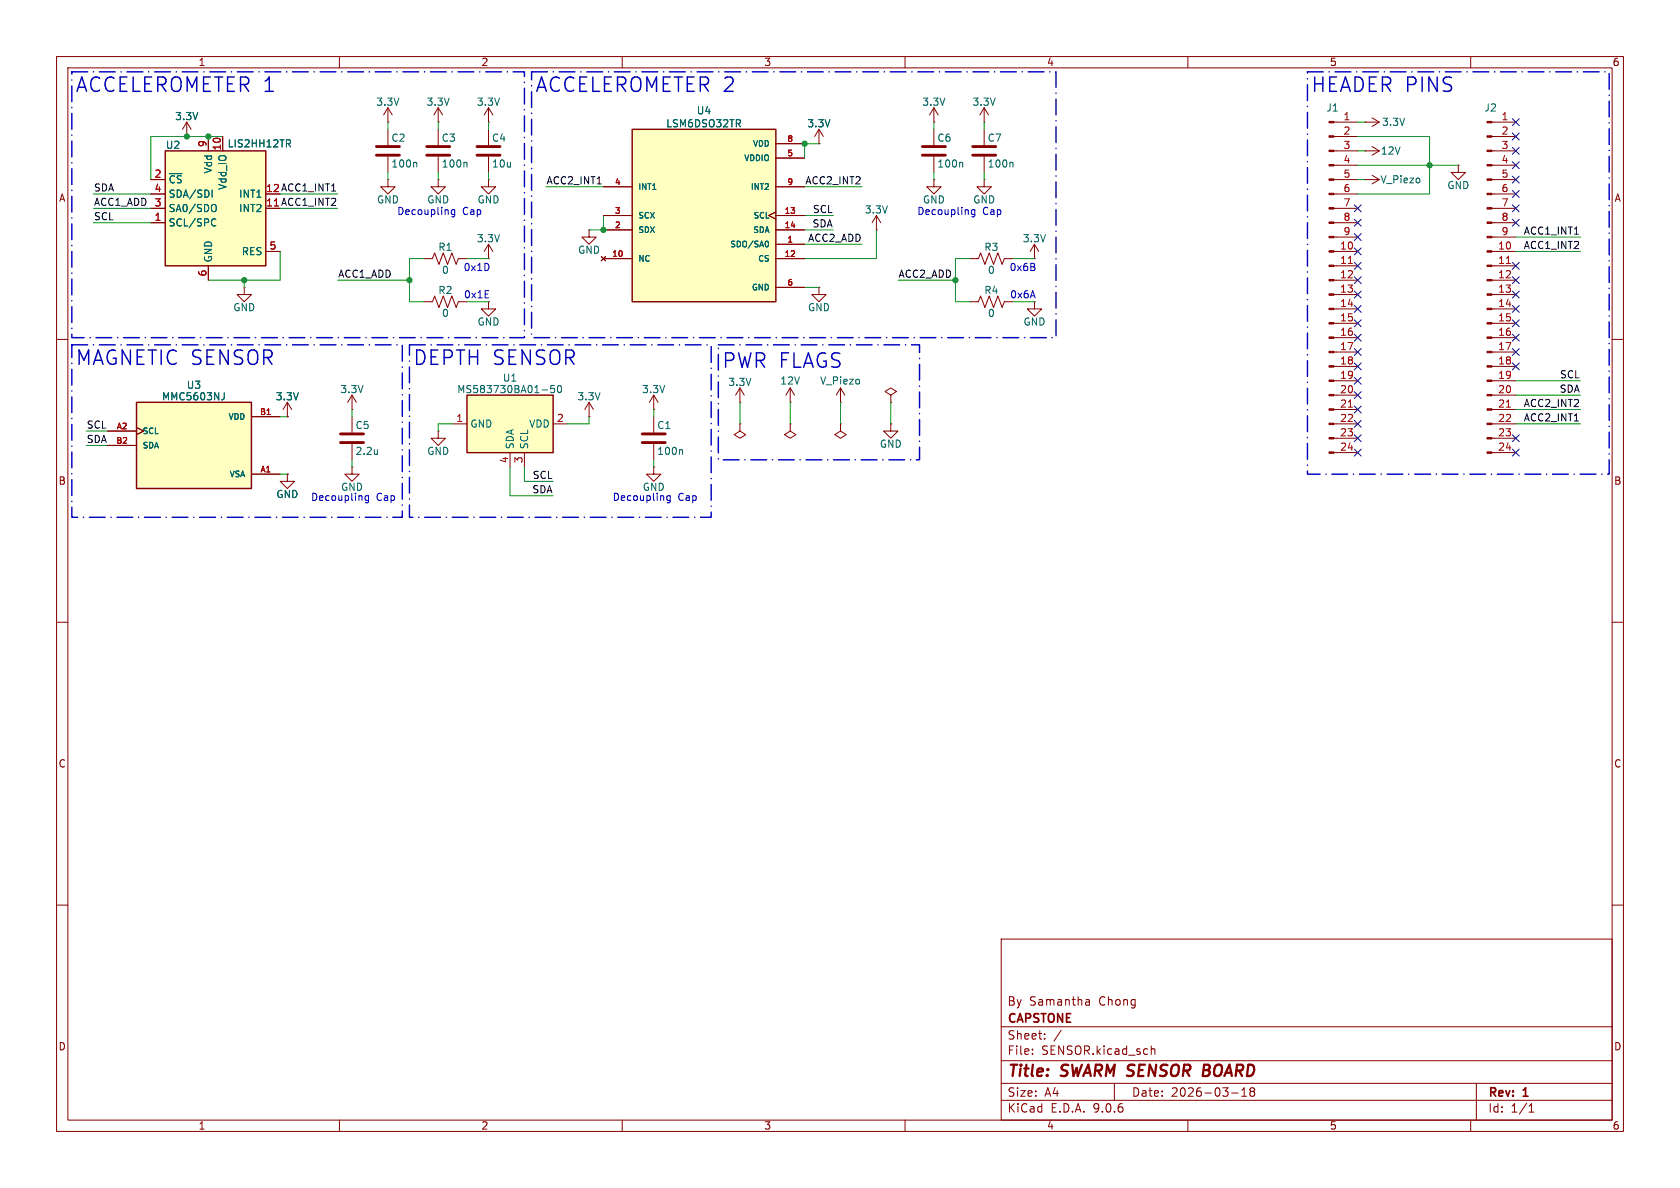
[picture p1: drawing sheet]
<svg xmlns="http://www.w3.org/2000/svg" width="297mm" height="210mm" viewBox="0 0 297 210" stroke-linecap="round" stroke-linejoin="round" font-family="sans-serif">
<g fill="none" stroke="#840000" stroke-width=".18">
<path d="M10 10h277v190h-277zM12 12h273v186h-273zM60 10v2M110 10v2M160 10v2M165.1 19.1l-.8 1.2M165.1 19.1l.8 1.2M165.1 19.1v2.5M174 19.1l-.8 1.2M174 19.1l.8 1.2M174 19.1v2.5M210 10v2"/>
<path d="M260 10v2M86.4 22.9v2.8M86.4 27.7v2.8M165.1 31.8v1.2h1.3l-1.3 1.3-1.3-1.3h1.3M165.1 31.8h.1M165.1 21.6h.1M174 21.6h.1M43.2 50.8v1.3h1.2l-1.2 1.2-1.3-1.2h1.3M43.2 50.8h.1M104.1 40.6v1.3h1.3l-1.3 1.3-1.2-1.3h1.2M104.1 40.6h.1M182.9 45.7h.1"/>
<path d="M182.9 43.2l-.8 1.3M182.9 43.2l.7 1.3M182.9 43.2v2.5M10 60h2M130.8 74.9v1.3l1 .6-1 .7-1-.7 1-.6M130.8 74.9h.1M130.8 71.1h.1M130.8 68.6l-.8 1.3M130.8 68.6l.8 1.3M130.8 68.6v2.5M285 60h2M10 110h2"/>
<path d="M285 110h2M10 160h2M177 166h108v32h-108zM192.1 176.7h.3l.2 .2v.8M192.6 177.6l-.5 .1M192.6 177.1h-.5M285 160h2M60 198v2M110 198v2M160 198v2M177 194.5h108M177 191.5h108"/>
<path d="M177 187.5h108M177 181.5h108M182.5 186.3v.1M182.5 185.5v.1M184.7 183.6v.1M184.7 182.8v.1M187.6 182.1l-1.3 2M197 191.5v3M203.5 184.9v1.5M203.5 185.5l.2-.1 .4 .1 .1 .9M210 198v2M217.7 193.2h1.2"/>
<path d="M219.5 193.8h.9M219.5 192.7l.5-.4v1.5M221.2 192.9l-.2 .3v.5l.2 .1 .5-.1 .1-.2-.1-.4-.2-.2M221.2 192.9l-.2-.2 .2-.4 .5 .1 .1 .2-.3 .3M221.2 192.9h.3M260 198v2M261 191.5v6.5M270.3 196.6h.9M270.3 195.5l.4-.4v1.5"/>
</g>
<path d="M212.8 189.2h.6M212.9 188.2h.7M213.4 189.2l.3 .1M213.6 190.1l-1 .1M213.6 189.1l-.2 .1" fill="none" stroke="#840000" stroke-width=".4"/>
<path d="M84.3 25.9h4.1M84.3 27.4h4.1" fill="none" stroke="#840000" stroke-width=".51"/>
<path d="M29.2 26.7h17.8v20.3h-17.8z" fill="#ffffc2"/>
<path d="M29.2 26.7h17.8v20.3h-17.8z" fill="none" stroke="#840000" stroke-width=".25"/>
<g fill="none" stroke="#840000" stroke-width=".18">
<path d="M68.6 19.1l-.8 1.2M68.6 19.1l.7 1.2M68.6 19.1v2.5M26.7 31.8h2.5M26.7 34.3h2.5M26.7 36.8h2.5M26.7 39.4h2.5M33 24.1h.1M33 21.6l-.7 1.3M33 21.6l.8 1.3M33 21.6v2.5M36.8 24.1v2.6"/>
<path d="M39.4 24.1v2.6M68.6 21.6h.1M77.5 22.9v2.8M77.5 27.7v2.8M154.9 38.1l-.7 1.3M154.9 38.1l.8 1.3M154.9 38.1v2.5M165.1 22.9v2.8M165.1 27.7v2.8M174 31.8v1.2h1.3l-1.3 1.3-1.3-1.3h1.3M174 31.8h.1M241.3 26.7h.1"/>
<path d="M241.3 26.7h2.5M242.6 25.9l1.2 .8M243.8 26.7l-1.2 .7M257.8 29.2v1.3h1.3l-1.3 1.3-1.3-1.3h1.3M257.8 29.2h.1M36.8 47v2.5M47 44.5h2.5M86.4 45.7h.1M86.4 43.2l-.8 1.3M86.4 43.2l.7 1.3M86.4 43.2v2.5M154.9 40.6h.1"/>
<path d="M139.7 71.1h.1M139.7 74.9v1.3l1 .6-1 .7-1-.7 1-.6M139.7 74.9h.1M139.7 68.6l-.8 1.3M139.7 68.6l.8 1.3M139.7 68.6v2.5M148.6 71.1h.1M148.6 74.9v1.3l1 .6-1 .7-1-.7 1-.6M148.6 74.9h.1M148.6 68.6l-.8 1.3M148.6 68.6l.8 1.3M148.6 68.6v2.5"/>
<path d="M157.5 74.9v1.3h1.2l-1.2 1.3-1.3-1.3h1.3M157.5 74.9h.1M157.5 69.9l1-.7-1-.6-1 .6 1 .7v1.2M157.5 71.1h.1"/>
</g>
<path d="M37.5 33.6v1.3M37.8 38.7l.4 .1M37.9 36.1l.1 .1a.81 .81 0 0 1-.1 1.2M38.2 39.8l-.4 .1M50.9 25.4l.5 .6M51.1 24.7l.3 .3-.1 .3-.2 .1M82.4 28.7l.2 .2v.6M170 28.7l.2 .2v.6" fill="none" stroke="#006464" stroke-width=".18"/>
<path d="M75.4 25.9h4.1M75.4 27.4h4.1M163.1 25.9h4M163.1 27.4h4" fill="none" stroke="#840000" stroke-width=".51"/>
<path d="M111.8 22.9h25.4v30.4h-25.4z" fill="#ffffc2"/>
<path d="M111.8 22.9h25.4v30.4h-25.4z" fill="none" stroke="#840000" stroke-width=".25"/>
<g fill="none" stroke="#840000" stroke-width=".18">
<path d="M77.5 19.1l-.8 1.2M77.5 19.1l.7 1.2M77.5 19.1v2.5M86.4 19.1l-.8 1.2M86.4 19.1l.7 1.2M86.4 19.1v2.5M68.6 31.8v1.2h1.2l-1.2 1.3-1.3-1.3h1.3M68.6 31.8h.1M68.6 22.9v2.8M68.6 27.7v2.8M77.5 21.6h.1M77.5 31.8v1.2h1.2l-1.2 1.3-1.3-1.3h1.3"/>
<path d="M77.5 31.8h.1M86.4 21.6h.1M106.7 33h5.1M106.7 38.1h5.1M137.2 37.5l-1.3 .6 1.3 .6M137.2 33h5M137.2 38.1h5M137.2 25.4h5M137.2 27.9h5M144.8 25.4h.1M144.8 22.9l-.8 1.2M144.8 22.9l.7 1.2"/>
<path d="M144.8 22.9v2.5M174 22.9v2.8M174 27.7v2.8M235.8 21.6h4.2M235.8 31.8h4.2M235.8 24.1h4.2M235.8 26.7h4.2M235.8 29.2h4.2M235.8 34.3h4.2M235.8 36.8h4.2M235.8 39.4h4.2M241.3 21.6h.1"/>
<path d="M241.3 31.8h.1M241.3 21.6h2.5M241.3 31.8h2.5M242.6 20.8l1.2 .8M242.6 31l1.2 .8M243.8 21.6l-1.2 .8M243.8 31.8l-1.2 .7M263.8 21.6h4.2M263.8 31.8h4.2M263.8 24.1h4.2M263.8 26.7h4.2M263.8 29.2h4.2"/>
<path d="M263.8 34.3h4.2M263.8 36.8h4.2M263.8 39.4h4.2M74.9 45.7h1.6l.3-1 .8 2 .8-2 .7 2 .8-2 .7 2 .4-1h1.5M74.9 53.3h1.6l.3-1 .8 2.1 .8-2.1 .7 2.1 .8-2.1 .7 2.1 .4-1.1h1.5M86.4 53.3v1.3h1.2l-1.2 1.3-1.3-1.3h1.3M106.3 45.3l.8 .8M106.7 40.6h5.1M106.7 45.7h5.1M107.1 45.3l-.8 .8M137.2 40.6h5M137.2 45.7h5"/>
<path d="M137.2 43.2h5M137.2 50.8h5M144.8 50.8v1.3h1.2l-1.2 1.2-1.3-1.2h1.3M144.8 50.8h.1M171.4 53.3h1.6l.4-1 .7 2.1 .8-2.1 .7 2.1 .8-2.1 .8 2.1 .3-1.1h1.6M171.4 45.7h1.6l.4-1 .7 2 .8-2 .7 2 .8-2 .8 2 .3-1h1.6M182.9 53.3v1.3h1.2l-1.2 1.3-1.3-1.3h1.3M235.8 41.9h4.2M235.8 44.5h4.2M235.8 47h4.2M235.8 49.5h4.2M235.8 52.1h4.2"/>
<path d="M235.8 54.6h4.2M235.8 57.2h4.2M235.8 59.7h4.2M263.8 41.9h4.2M263.8 44.5h4.2M263.8 47h4.2M263.8 49.5h4.2M263.8 52.1h4.2M263.8 54.6h4.2M263.8 57.2h4.2M263.8 59.7h4.2M50.8 73.7h.1"/>
<path d="M50.8 71.1l-.8 1.3M50.8 71.1l.8 1.3M50.8 71.1v2.6M77.5 76.2v1.3h1.2l-1.2 1.2-1.3-1.2h1.3M77.5 76.2h.1M104.1 73.7h.1M104.1 71.1l-.7 1.3M104.1 71.1l.8 1.3M104.1 71.1v2.6M115.6 72.4h.1M115.6 69.9v2.5M115.6 73.7v2.8"/>
<path d="M115.6 78.5v2.8M115.6 69.9l-.8 1.2M115.6 69.9l.7 1.2M235.8 62.2h4.2M235.8 64.8h4.2M235.8 67.3h4.2M235.8 69.9h4.2M235.8 72.4h4.2M235.8 74.9h4.2M235.8 77.5h4.2M263.8 62.2h4.2M263.8 64.8h4.2"/>
<path d="M263.8 67.3h4.2M263.8 69.9h4.2M263.8 72.4h4.2M263.8 74.9h4.2M263.8 77.5h4.2M50.8 83.8v1.3h1.3l-1.3 1.3-1.3-1.3h1.3M50.8 83.8h.1M62.2 82.6v1.2h1.3l-1.3 1.3-1.2-1.3h1.2M62.2 82.6h.1M235.8 80h4.2M263.8 80h4.2"/>
</g>
<path d="M73.5 28.7l.2 .2v.6M178.9 28.7l.2 .2v.6M135.5 42.6a.54 .54 0 0 1 .4 .5 .54 .54 0 0 1-.4 .5M120.5 79.5l.2 .2v.6" fill="none" stroke="#006464" stroke-width=".18"/>
<path d="M66.5 25.9h4.1M66.5 27.4h4.1M172 25.9h4M172 27.4h4M113.5 76.7h4.1M113.5 78.2h4.1" fill="none" stroke="#840000" stroke-width=".51"/>
<g fill="#840000" stroke="#840000" stroke-width=".18">
<path d="M262.9 21.5h.9v.2h-.9z"/>
<path d="M262.9 24h.9v.3h-.9z"/>
<path d="M262.9 26.5h.9v.3h-.9z"/>
<path d="M262.9 29.1h.9v.2h-.9z"/>
<path d="M262.9 31.6h.9v.3h-.9z"/>
<path d="M262.9 34.2h.9v.2h-.9z"/>
<path d="M262.9 36.7h.9v.3h-.9z"/>
<path d="M262.9 39.2h.9v.3h-.9z"/>
<path d="M262.9 41.8h.9v.2h-.9z"/>
<path d="M262.9 44.3h.9v.3h-.9z"/>
<path d="M262.9 46.9h.9v.2h-.9z"/>
<path d="M262.9 49.4h.9v.3h-.9z"/>
<path d="M262.9 51.9h.9v.3h-.9z"/>
<path d="M262.9 54.5h.9v.2h-.9z"/>
<path d="M262.9 57h.9v.3h-.9z"/>
<path d="M262.9 59.6h.9v.2h-.9z"/>
<path d="M262.9 62.1h.9v.3h-.9z"/>
<path d="M262.9 64.6h.9v.3h-.9z"/>
<path d="M262.9 67.2h.9v.2h-.9z"/>
<path d="M262.9 69.7h.9v.3h-.9z"/>
<path d="M262.9 72.3h.9v.2h-.9z"/>
<path d="M262.9 74.8h.9v.3h-.9z"/>
<path d="M262.9 77.3h.9v.3h-.9z"/>
<path d="M262.9 79.9h.9v.2h-.9z"/>
<path d="M234.9 21.5h.9v.2h-.9z"/>
<path d="M234.9 24h.9v.3h-.9z"/>
<path d="M234.9 26.5h.9v.3h-.9z"/>
<path d="M234.9 29.1h.9v.2h-.9z"/>
<path d="M234.9 31.6h.9v.3h-.9z"/>
<path d="M234.9 34.2h.9v.2h-.9z"/>
<path d="M234.9 36.7h.9v.3h-.9z"/>
<path d="M234.9 39.2h.9v.3h-.9z"/>
<path d="M234.9 41.8h.9v.2h-.9z"/>
<path d="M234.9 44.3h.9v.3h-.9z"/>
<path d="M234.9 46.9h.9v.2h-.9z"/>
<path d="M234.9 49.4h.9v.3h-.9z"/>
<path d="M234.9 51.9h.9v.3h-.9z"/>
<path d="M234.9 54.5h.9v.2h-.9z"/>
<path d="M234.9 57h.9v.3h-.9z"/>
<path d="M234.9 59.6h.9v.2h-.9z"/>
<path d="M234.9 62.1h.9v.3h-.9z"/>
<path d="M234.9 64.6h.9v.3h-.9z"/>
<path d="M234.9 67.2h.9v.2h-.9z"/>
<path d="M234.9 69.7h.9v.3h-.9z"/>
<path d="M234.9 72.3h.9v.2h-.9z"/>
<path d="M234.9 74.8h.9v.3h-.9z"/>
<path d="M234.9 77.3h.9v.3h-.9z"/>
<path d="M234.9 79.9h.9v.2h-.9z"/>
</g>
<path d="M238.4 46.6h.7M266.3 46.6h.7M238.4 72h.7M266.3 72h.7" fill="none" stroke="#a90000" stroke-width=".18"/>
<path d="M82.5 69.9h15.3v10.1h-15.3z" fill="#ffffc2"/>
<path d="M82.5 69.9h15.3v10.1h-15.3z" fill="none" stroke="#840000" stroke-width=".25"/>
<path d="M86.4 31.8v1.2h1.2l-1.2 1.3-1.3-1.3h1.3M86.4 31.8h.1M62.2 72.4h.1M62.2 69.9l-.7 1.2M62.2 69.9l.8 1.2M62.2 69.9v2.5M80 74.9h2.5M97.8 74.9h2.5M90.2 80v2.6M92.7 80v2.6M115.6 82.6v1.2h1.2l-1.2 1.3-1.3-1.3h1.3M115.6 82.6h.1" fill="none" stroke="#840000" stroke-width=".18"/>
<path d="M95.8 68.9h1M98 68.1h-.6l-.1 .6 .2-.1 .4 .1 .2 .2-.1 .4-.2 .1-.5-.1M98.7 68.3l.1-.2a.68 .68 0 0 1 .5 .7 .68 .68 0 0 1-.5 .6l-.1-.1-.2-.4z" fill="none" stroke="#006464" stroke-width=".18"/>
<path d="M24.1 71.1h20.3v15.3h-20.3z" fill="#ffffc2"/>
<path d="M24.1 71.1h20.3v15.3h-20.3z" fill="none" stroke="#840000" stroke-width=".25"/>
<g fill="none" stroke="#840000" stroke-width=".18">
<path d="M26.7 31.8h2.5M26.7 34.3h2.5M26.7 36.8h2.5M26.7 39.4h2.5M33 24.1h.1M36.8 24.1v2.6M39.4 24.1v2.6M106.7 33h5.1M106.7 38.1h5.1M137.2 37.5l-1.3 .6 1.3 .6M137.2 33h5M137.2 38.1h5"/>
<path d="M137.2 25.4h5M137.2 27.9h5M144.8 25.4h.1M36.8 47v2.5M47 44.5h2.5M106.3 45.3l.8 .8M106.7 40.6h5.1M106.7 45.7h5.1M107.1 45.3l-.8 .8M137.2 40.6h5M137.2 45.7h5M137.2 43.2h5"/>
<path d="M137.2 50.8h5M19 76.2h5.1M19 78.7h5.1M24.1 75.6l1.3 .6-1.3 .6M44.4 73.7h5.1M50.8 73.7h.1M62.2 73.7v2.8M62.2 78.5v2.8M44.4 83.8h5.1M50.8 83.8h.1"/>
</g>
<path d="M37.5 33.6v1.3M37.8 38.7l.4 .1M37.9 36.1l.1 .1a.81 .81 0 0 1-.1 1.2M38.2 39.8l-.4 .1M50.9 25.4l.5 .6M51.1 24.7l.3 .3-.1 .3-.2 .1M135.5 42.6a.54 .54 0 0 1 .4 .5 .54 .54 0 0 1-.4 .5M39.6 69.4v.9l-.3 .4M66.7 79.5v.8M66.7 80.2v.1" fill="none" stroke="#006464" stroke-width=".18"/>
<path d="M60.2 76.7h4.1M60.2 78.2h4.1" fill="none" stroke="#840000" stroke-width=".51"/>
<g fill="none" stroke="#009600" stroke-width=".18">
<path d="M16.5 34.3h10.2M16.5 36.8h10.2M16.5 39.4h10.2M39.4 24.1h-12.7v7.7M49.5 34.3h10.2M49.5 36.8h10.2M68.6 21.6v1.3M68.6 30.5v1.3M77.5 21.6v1.3M77.5 30.5v1.3M86.4 21.6v1.3M86.4 30.5v1.3"/>
<path d="M96.5 33h10.2M106.7 38.1v2.5h-2.6M142.2 38.1h5.1M142.2 33h10.2M144.8 25.4h-2.6v2.5M165.1 21.6v1.3M165.1 30.5v1.3M174 21.6v1.3M174 30.5v1.3M240 24.1h12.7v10.2h-12.7M240 21.6h1.3M240 29.2h17.8"/>
<path d="M240 31.8h1.3M240 26.7h1.3M43.2 49.5v1.3M49.5 44.5v5h-12.7M59.7 49.5h12.7M74.9 45.7h-2.5v7.6h2.5M82.5 53.3h3.9M82.5 45.7h3.9M142.2 50.8h2.6M142.2 40.6h5.1M142.2 43.2h10.2M154.9 40.6v5.1h-12.7"/>
<path d="M158.7 49.5h10.2M171.4 45.7h-2.5v7.6h2.5M179.1 53.3h3.8M179.1 45.7h3.8M268 41.9h11.4M268 44.5h11.4M15.2 76.2h3.8M15.2 78.7h3.8M49.5 73.7h1.3M62.2 72.4v1.3M80 74.9h-2.5v1.3M104.1 73.7v1.2h-3.8"/>
<path d="M115.6 72.4v1.3M130.8 71.1v3.8M139.7 71.1v3.8M148.6 71.1v3.8M157.5 71.1v3.8M268 74.9h11.4M268 67.3h11.4M268 69.9h11.4M268 72.4h11.4M49.5 83.8h1.3M62.2 81.3v1.3M90.2 82.6v5h7.6"/>
<path d="M92.7 82.6v2.5h5.1M115.6 81.3v1.3"/>
</g>
<g fill="none" stroke="#000084" stroke-width=".18">
<path d="M239.4 38.8l1.2 1.2M239.4 36.2l1.2 1.2M240.6 38.8l-1.2 1.2M240.6 36.2l-1.2 1.2M267.4 28.6l1.2 1.2M267.4 38.8l1.2 1.2M267.4 36.2l1.2 1.2M267.4 33.7l1.2 1.2M267.4 31.1l1.2 1.3M267.4 23.5l1.2 1.2M267.4 21l1.2 1.2M267.4 26.1l1.2 1.2"/>
<path d="M268.6 28.6l-1.2 1.2M268.6 23.5l-1.2 1.2M268.6 31.1l-1.2 1.3M268.6 38.8l-1.2 1.2M268.6 26.1l-1.2 1.2M268.6 36.2l-1.2 1.2M268.6 33.7l-1.2 1.2M268.6 21l-1.2 1.2M239.4 51.5l1.2 1.2M239.4 46.4l1.2 1.2M239.4 59.1l1.2 1.2M239.4 54l1.2 1.2"/>
<path d="M239.4 56.5l1.2 1.3M239.4 48.9l1.2 1.2M239.4 41.3l1.2 1.2M239.4 43.8l1.2 1.3M240.6 56.5l-1.2 1.3M240.6 51.5l-1.2 1.2M240.6 46.4l-1.2 1.2M240.6 59.1l-1.2 1.2M240.6 54l-1.2 1.2M240.6 48.9l-1.2 1.2M240.6 41.3l-1.2 1.2M240.6 43.8l-1.2 1.3"/>
<path d="M267.4 48.9l1.2 1.2M267.4 46.4l1.2 1.2M267.4 59.1l1.2 1.2M267.4 54l1.2 1.2M267.4 51.5l1.2 1.2M267.4 56.5l1.2 1.3M268.6 48.9l-1.2 1.2M268.6 46.4l-1.2 1.2M268.6 59.1l-1.2 1.2M268.6 54l-1.2 1.2M268.6 51.5l-1.2 1.2M268.6 56.5l-1.2 1.3"/>
<path d="M239.4 74.3l1.2 1.2M239.4 76.9l1.2 1.2M239.4 61.6l1.2 1.2M239.4 79.4l1.2 1.2M239.4 71.8l1.2 1.2M239.4 64.2l1.2 1.2M239.4 66.7l1.2 1.2M239.4 69.2l1.2 1.3M240.6 76.9l-1.2 1.2M240.6 74.3l-1.2 1.2M240.6 79.4l-1.2 1.2M240.6 61.6l-1.2 1.2"/>
<path d="M240.6 66.7l-1.2 1.2M240.6 71.8l-1.2 1.2M240.6 64.2l-1.2 1.2M240.6 69.2l-1.2 1.3M267.4 76.9l1.2 1.2M267.4 79.4l1.2 1.2M267.4 64.2l1.2 1.2M267.4 61.6l1.2 1.2M268.6 76.9l-1.2 1.2M268.6 79.4l-1.2 1.2M268.6 64.2l-1.2 1.2M268.6 61.6l-1.2 1.2"/>
</g>
<path d="M80.4 37.1v1l-.3 .2h-.3M80.4 37.1h-.4l-.2 .2 .1 .6h.5M172.3 37.1v1l-.2 .2h-.3M172.3 37.1h-.3l-.3 .2 .1 .6h.5M65.1 87.6v1l-.2 .3-.3-.1M65.1 87.7l-.3-.1-.3 .3 .2 .5h.4M118.5 87.6v1l-.3 .3-.3-.1M118.5 87.7l-.4-.1-.2 .3 .1 .5h.5" fill="none" stroke="#0000c2" stroke-width=".18"/>
<path d="M12.7 12.7h80v47h-80zM94 12.7h92.7v47h-92.7zM231.1 12.7h53.4v71.1h-53.4zM12.7 61h58.4v30.4h-58.4zM72.4 61h53.3v30.4h-53.3zM127 61h35.6v20.3h-35.6z" fill="none" stroke="#0000c2" stroke-width=".25" stroke-dasharray="2.8 1 .1 1"/>
<g fill="#009600" stroke="#009600" stroke-width=".18">
<circle cx="106.7" cy="40.6" r=".46"/>
<circle cx="36.8" cy="24.1" r=".46"/>
<circle cx="43.2" cy="49.5" r=".46"/>
<circle cx="33" cy="24.1" r=".46"/>
<circle cx="72.4" cy="49.5" r=".46"/>
<circle cx="142.2" cy="25.4" r=".46"/>
<circle cx="168.9" cy="49.5" r=".46"/>
<circle cx="252.7" cy="29.2" r=".46"/>
</g>
<g font-size="3.5" fill="#0000c2">
<text x="13.2" y="16.6">ACCELEROMETER 1</text>
<text x="94.5" y="16.6">ACCELEROMETER 2</text>
<text x="231.6" y="16.6">HEADER PINS</text>
<text x="13.2" y="64.9">MAGNETIC SENSOR</text>
<text x="72.9" y="64.9">DEPTH SENSOR</text>
<text x="127.5" y="65.4">PWR FLAGS</text>
</g>
<g font-size="2.8" fill="#840000">
<text x="178" y="190.9">Title:</text>
<text x="187.7" y="190.9">SWARM SENSOR</text>
<text x="214.3" y="190.9">BOARD</text>
</g>
<g font-size="2.1" fill="#840000">
<text x="178" y="178">By</text>
<text x="181.9" y="178">Samantha</text>
<text x="194.3" y="178">Chong</text>
<text x="178" y="184">Sheet:</text>
<text x="178" y="181.2">CAPSTONE</text>
<text x="178" y="186.7">File:</text>
<text x="184.1" y="186.7">SENSOR.kicad_sch</text>
<text x="178" y="196.9">KiCad</text>
<text x="178" y="194.1">Size:</text>
<text x="184.7" y="194.1">A4</text>
<text x="185.7" y="196.9">E.D.A.</text>
<text x="193.3" y="196.9">9.0.6</text>
<text x="200" y="194.1">Date:</text>
<text x="207" y="194.1">2026-03-18</text>
<text x="263" y="194.3">Rev:</text>
<text x="263" y="196.9">Id:</text>
<text x="267.1" y="196.9">1/1</text>
<text x="269.4" y="194.3">1</text>
</g>
<g font-size="1.8" fill="#840000">
<text x="35" y="11.9">1</text>
<text x="85" y="11.9">2</text>
<text x="135" y="11.9">3</text>
<text x="185" y="11.9">4</text>
<text x="235" y="11.9">5</text>
<text x="285" y="11.9">6</text>
<text x="10.3" y="35.9">A</text>
<text x="46.9" y="34">12 ACC1_INT1</text>
<text x="285.3" y="35.9">A</text>
<text x="10.3" y="85.9">B</text>
<text x="285.3" y="85.9">B</text>
<text x="10.3" y="135.9">C</text>
<text x="285.3" y="135.9">C</text>
<text x="10.3" y="185.9">D</text>
<text x="285.3" y="185.9">D</text>
<text x="35" y="199.9">1</text>
<text x="85" y="199.9">2</text>
<text x="135" y="199.9">3</text>
<text x="185" y="199.9">4</text>
<text x="235" y="199.9">5</text>
<text x="285" y="199.9">6</text>
</g>
<g font-size="1.8" fill="#006464">
<text x="30.9" y="21.4">3.3V</text>
<text x="66.4" y="18.9">3.3V</text>
<text x="75.3" y="18.9">3.3V</text>
<text x="84.2" y="18.9">3.3V</text>
<text x="117.7" y="22.7">LSM6DSO32TR</text>
<text x="123.1" y="20.4">U4</text>
<text x="142.6" y="22.7">3.3V</text>
<text x="162.9" y="18.9">3.3V</text>
<text x="171.8" y="18.9">3.3V</text>
<text x="234.4" y="19.9">J1</text>
<text x="244.2" y="22.5">3.3V</text>
<text x="262.3" y="19.9">J2</text>
<text x="29.2" y="26.5">U2</text>
<text x="40.1" y="26.3">LIS2HH12TR</text>
<text x="69.1" y="25.2">C2</text>
<text x="69.1" y="29.8">100n</text>
<text x="78" y="25.2">C3</text>
<text x="78" y="29.8">100n</text>
<text x="86.9" y="25.2">C4</text>
<text x="86.9" y="29.8">10u</text>
<text x="165.6" y="25.2">C6</text>
<text x="165.6" y="29.8">100n</text>
<text x="174.5" y="25.2">C7</text>
<text x="174.5" y="29.8">100n</text>
<text x="244" y="27.5">12V</text>
<text x="29.7" y="32.6">~{CS}</text>
<text x="29.7" y="35.2">SDA/SDI</text>
<text x="37.7" y="30.8" transform="rotate(-90 37.7 30.8)">Vdd</text>
<text x="40.2" y="33.7" transform="rotate(-90 40.2 33.7)">Vdd_IO</text>
<text x="42.2" y="35.2">INT1</text>
<text x="243.9" y="32.6">V_Piezo</text>
<text x="255.8" y="33.6">GND</text>
<text x="29.7" y="37.7">SA0/SDO</text>
<text x="29.7" y="40.2">SCL/SPC</text>
<text x="42.2" y="37.7">INT2</text>
<text x="84.3" y="36.2">GND</text>
<text x="152.8" y="37.9">3.3V</text>
<text x="37.7" y="46.5" transform="rotate(-90 37.7 46.5)">GND</text>
<text x="42.7" y="45.3">RES</text>
<text x="77.4" y="44.6">R1</text>
<text x="84.2" y="43">3.3V</text>
<text x="102.1" y="45.1">GND</text>
<text x="173.9" y="44.6">R3</text>
<text x="180.7" y="43">3.3V</text>
<text x="77.4" y="52.2">R2</text>
<text x="78" y="48.6">0</text>
<text x="173.9" y="52.2">R4</text>
<text x="174.6" y="48.6">0</text>
<text x="41.1" y="55.2">GND</text>
<text x="78" y="56.2">0</text>
<text x="84.3" y="57.8">GND</text>
<text x="142.7" y="55.2">GND</text>
<text x="174.6" y="56.2">0</text>
<text x="180.8" y="57.8">GND</text>
<text x="28.5" y="71">MMC5603NJ</text>
<text x="32.9" y="68.9">U3</text>
<text x="48.6" y="71">3.3V</text>
<text x="60.1" y="69.7">3.3V</text>
<text x="80.7" y="69.7">MS583730BA01-50</text>
<text x="88.8" y="67.7">U1</text>
<text x="102" y="71">3.3V</text>
<text x="113.4" y="69.7">3.3V</text>
<text x="128.7" y="68.4">3.3V</text>
<text x="137.8" y="68.2">12V</text>
<text x="144.9" y="68.2">V_Piezo</text>
<text x="62.7" y="76">C5</text>
<text x="83.1" y="75.8">GND</text>
<text x="93.5" y="75.8">VDD</text>
<text x="116.1" y="76">C1</text>
<text x="62.7" y="80.6">2.2u</text>
<text x="75.4" y="80.6">GND</text>
<text x="91" y="79.5" transform="rotate(-90 91 79.5)">SDA</text>
<text x="93.6" y="79.5" transform="rotate(-90 93.6 79.5)">SCL</text>
<text x="116.1" y="80.6">100n</text>
<text x="155.4" y="79.3">GND</text>
<text x="48.8" y="88.2">GND</text>
</g>
<g font-size="1.8" fill="#a90000">
<text x="237.4" y="21.3">1</text>
<text x="237.4" y="23.9">2</text>
<text x="265.4" y="21.3">1</text>
<text x="265.4" y="23.9">2</text>
<text x="36.6" y="26.1" transform="rotate(-90 36.6 26.1)">9</text>
<text x="39.1" y="26.7" transform="rotate(-90 39.1 26.7)">10</text>
<text x="237.4" y="26.4">3</text>
<text x="237.4" y="29">4</text>
<text x="265.4" y="26.4">3</text>
<text x="265.4" y="29">4</text>
<text x="27.2" y="31.5">2</text>
<text x="27.2" y="34">4</text>
<text x="46.9" y="34">12</text>
<text x="237.4" y="31.5">5</text>
<text x="237.4" y="34">6</text>
<text x="265.4" y="31.5">5</text>
<text x="265.4" y="34">6</text>
<text x="27.2" y="36.6">3</text>
<text x="27.2" y="39.1">1</text>
<text x="46.9" y="36.6">11 ACC1_INT2</text>
<text x="46.9" y="36.6">11</text>
<text x="237.4" y="36.6">7</text>
<text x="237.4" y="39.1">8</text>
<text x="237.4" y="41.7">9</text>
<text x="265.4" y="36.6">7</text>
<text x="265.4" y="39.1">8</text>
<text x="265.4" y="41.7">9</text>
<text x="47.6" y="44.2">5</text>
<text x="236.8" y="44.2">10</text>
<text x="236.8" y="46.7">11</text>
<text x="264.8" y="44.2">10</text>
<text x="264.8" y="46.7">11</text>
<text x="36.6" y="49" transform="rotate(-90 36.6 49)">6</text>
<text x="236.8" y="49.3">12</text>
<text x="236.8" y="51.8">13</text>
<text x="264.8" y="49.3">12</text>
<text x="264.8" y="51.8">13</text>
<text x="236.8" y="54.4">14</text>
<text x="236.8" y="56.9">15</text>
<text x="236.8" y="59.4">16</text>
<text x="264.8" y="54.4">14</text>
<text x="264.8" y="56.9">15</text>
<text x="264.8" y="59.4">16</text>
<text x="236.8" y="62">17</text>
<text x="236.8" y="64.5">18</text>
<text x="264.8" y="62">17</text>
<text x="264.8" y="64.5">18</text>
<text x="236.8" y="67.1">19</text>
<text x="236.8" y="69.6">20</text>
<text x="264.8" y="67.1">19</text>
<text x="264.8" y="69.6">20</text>
<text x="80.6" y="74.7">1</text>
<text x="98.4" y="74.7">2</text>
<text x="236.8" y="72.1">21</text>
<text x="236.8" y="74.7">22</text>
<text x="236.8" y="77.2">23</text>
<text x="264.8" y="72.1">21</text>
<text x="264.8" y="74.7">22</text>
<text x="264.8" y="77.2">23</text>
<text x="89.9" y="82" transform="rotate(-90 89.9 82)">4</text>
<text x="92.5" y="82" transform="rotate(-90 92.5 82)">3</text>
<text x="236.8" y="79.8">24</text>
<text x="264.8" y="79.8">24</text>
</g>
<g font-size="1.8" fill="#0f0f0f">
<text x="16.5" y="33.9">SDA</text>
<text x="96.5" y="32.7">ACC2_INT1</text>
<text x="142.3" y="32.7">ACC2_INT2</text>
<text x="16.5" y="36.5">ACC1_ADD</text>
<text x="16.5" y="39">SCL</text>
<text x="143.5" y="40.3">SDA</text>
<text x="143.6" y="37.8">SCL</text>
<text x="269.3" y="41.6">ACC1_INT1</text>
<text x="142.8" y="42.8">ACC2_ADD</text>
<text x="269.3" y="44.1">ACC1_INT2</text>
<text x="59.7" y="49.2">ACC1_ADD</text>
<text x="158.7" y="49.2">ACC2_ADD</text>
<text x="275.6" y="69.5">SDA</text>
<text x="275.7" y="67">SCL</text>
<text x="15.2" y="75.9">SCL</text>
<text x="269.3" y="74.6">ACC2_INT1</text>
<text x="269.3" y="72">ACC2_INT2</text>
<text x="15.2" y="78.4">SDA</text>
<text x="94" y="87.3">SDA</text>
<text x="94.1" y="84.7">SCL</text>
</g>
<g font-size="1.8" fill="#0000c2">
<text x="66.5" y="36.2">GND</text>
<text x="70.1" y="38.2">Decoupling</text>
<text x="75.4" y="36.2">GND</text>
<text x="81.8" y="38.2">Cap</text>
<text x="162.1" y="38.2">Decoupling</text>
<text x="163.1" y="36.2">GND</text>
<text x="172" y="36.2">GND</text>
<text x="173.7" y="38.2">Cap</text>
<text x="81.9" y="48.1">0x1D</text>
<text x="81.9" y="52.9">0x1E</text>
<text x="178.4" y="48.1">0x6B</text>
<text x="178.5" y="52.9">0x6A</text>
<text x="54.9" y="88.8">Decoupling</text>
<text x="60.2" y="87">GND</text>
<text x="66.5" y="88.8">Cap</text>
<text x="108.2" y="88.8">Decoupling</text>
<text x="113.5" y="87">GND</text>
<text x="119.9" y="88.8">Cap</text>
</g>
<g font-size="1.4" fill="#006464">
<text x="131.4" y="28.7">VDDIO</text>
<text x="133" y="26.1">VDD</text>
<text x="112.8" y="33.8">INT1</text>
<text x="132.6" y="33.8">INT2</text>
<text x="112.8" y="38.8">SCX</text>
<text x="112.8" y="41.4">SDX</text>
<text x="133" y="41.4">SDA</text>
<text x="133.1" y="38.8">SCL</text>
<text x="112.8" y="46.5">NC</text>
<text x="129" y="43.9">SDO/SA0</text>
<text x="133.9" y="46.5">CS</text>
<text x="132.8" y="51.5">GND</text>
<text x="25.1" y="76.9">SCL</text>
<text x="40.3" y="74.4">VDD</text>
<text x="25.1" y="79.5">SDA</text>
<text x="40.5" y="84.6">VSA</text>
</g>
<g font-size="1.4" fill="#a90000">
<text x="139.1" y="25.1">8</text>
<text x="139.1" y="27.7">5</text>
<text x="108.6" y="32.8">4</text>
<text x="139.1" y="32.8">9</text>
<text x="108.6" y="37.8">3</text>
<text x="108.6" y="40.4">2</text>
<text x="138.6" y="37.8">13</text>
<text x="138.6" y="40.4">14</text>
<text x="108.1" y="45.5">10</text>
<text x="138.6" y="45.5">12</text>
<text x="139.1" y="42.9">1</text>
<text x="139.1" y="50.5">6</text>
<text x="20.5" y="75.9">A2</text>
<text x="45.9" y="73.4">B1</text>
<text x="20.5" y="78.5">B2</text>
<text x="45.9" y="83.6">A1</text>
</g>
</svg>
